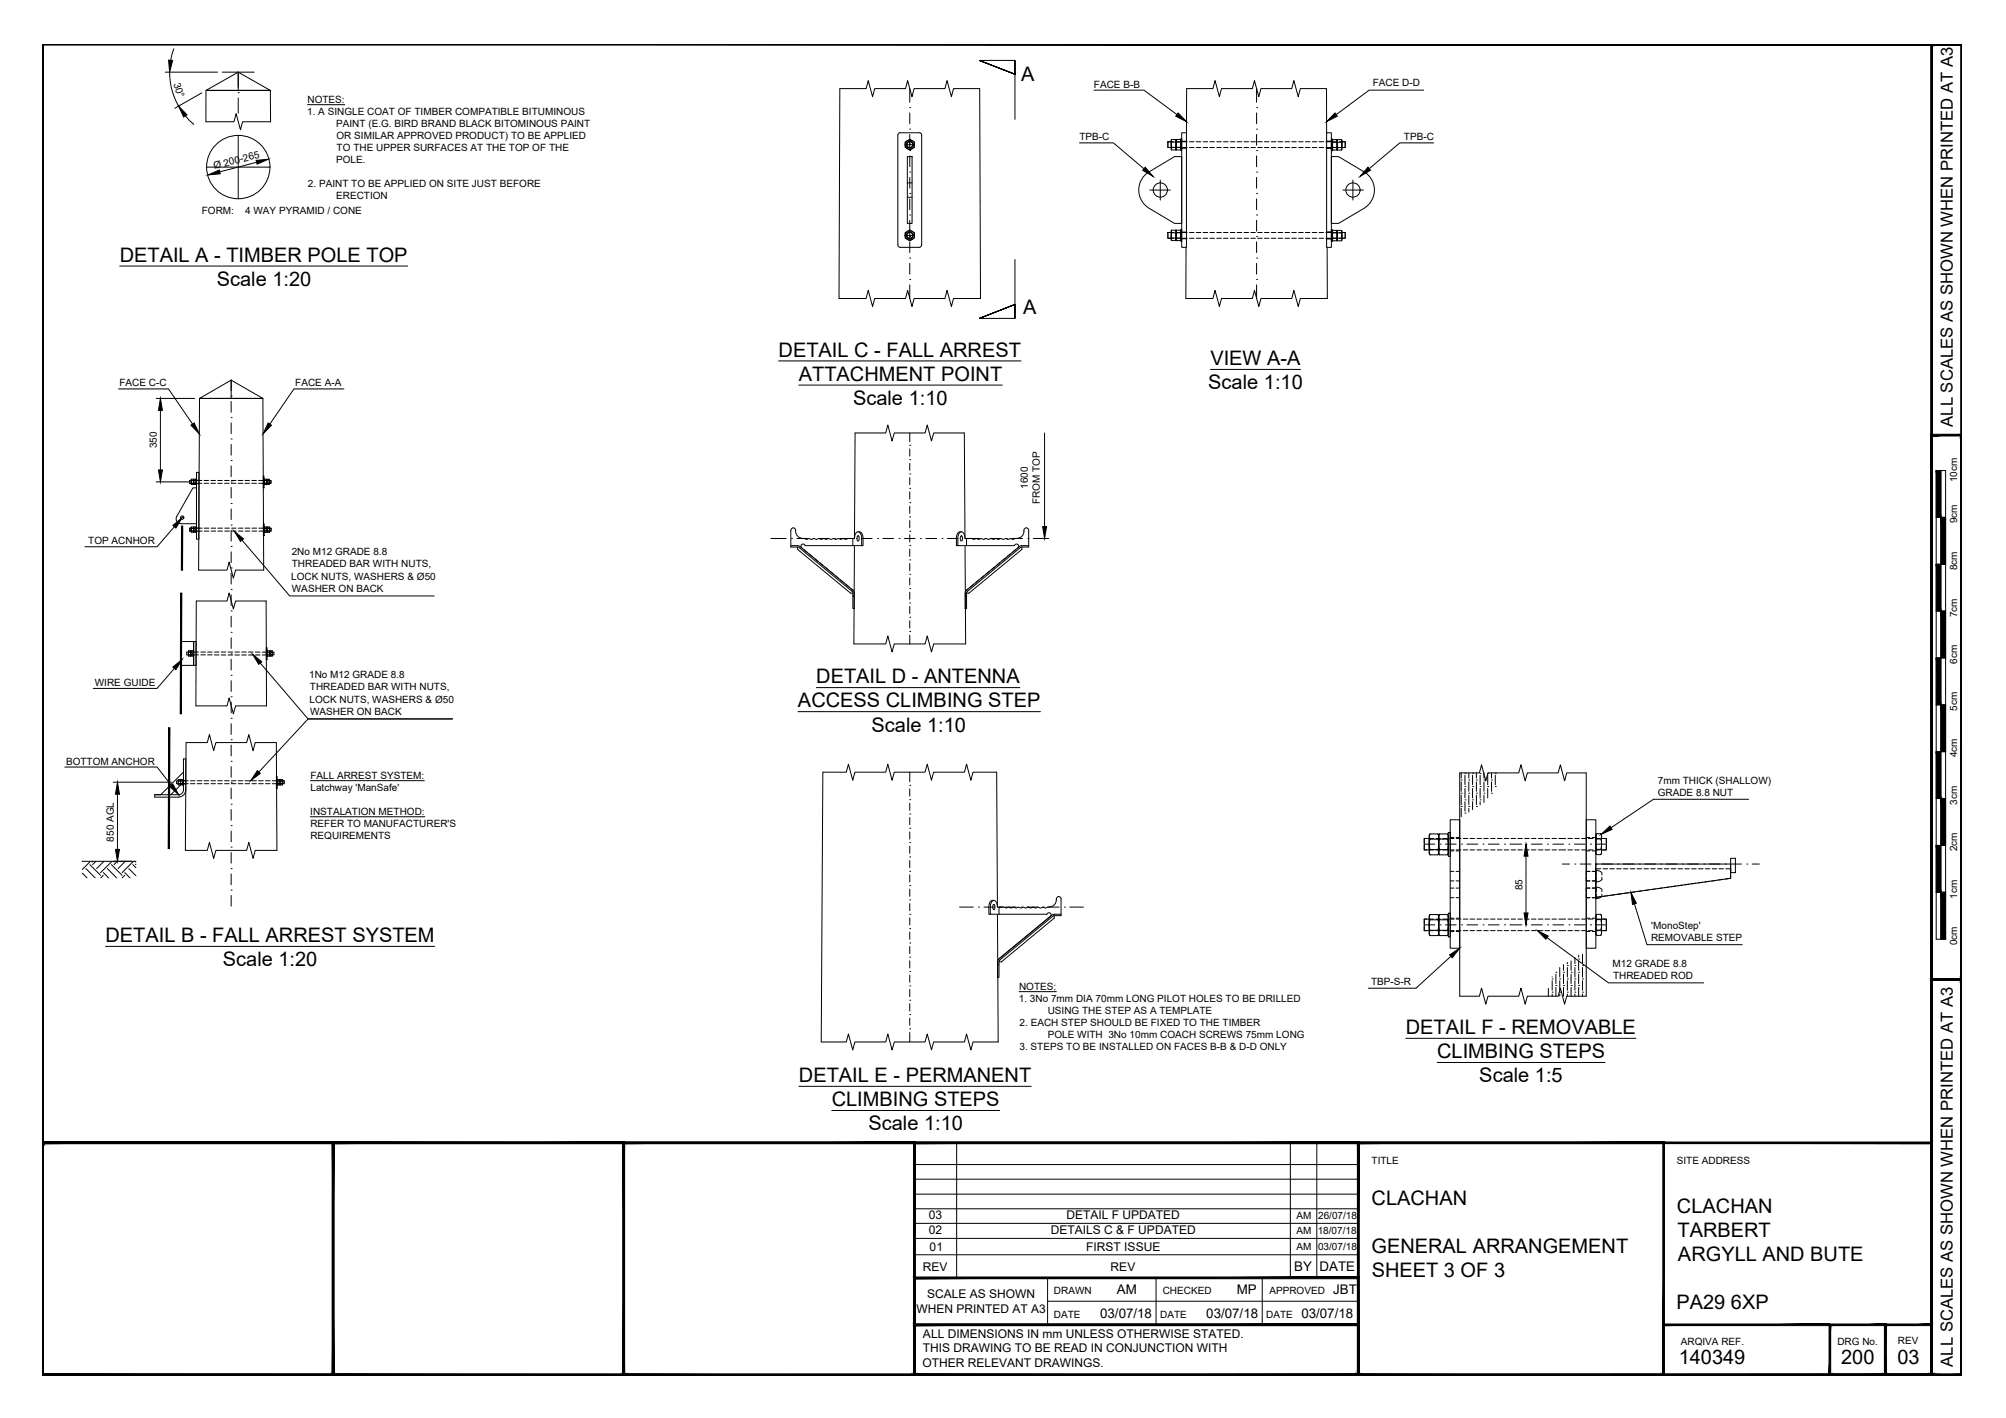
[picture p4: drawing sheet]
<svg xmlns="http://www.w3.org/2000/svg" width="420mm" height="297mm" viewBox="0 0 420 297" stroke-linecap="round" stroke-linejoin="round" font-family="sans-serif">
<g fill="none" stroke="#000" stroke-width=".21">
<path d="M34.6 15.1h10.9M35.5 15.1a14 14 0 0 0 1.9 7.1M36.4 10.2l-.7 2.4M42.3 19.5l-5.7 3.2M43.1 18.9l6.8-3.8 6.7 3.8zM43.1 18.9h13.5l.1 6.6h-5.9l-.4 1.7-.9-3.4-.5 1.7h-5.9zM43.3 18.9h13.2M46.6 15.1h6.6M49.9 19.4h.1M49.9 15.1v3.8M175.9 18.6h5.5l.4-1.7 1 3.4 .4-1.7h6.5l.4-1.7 .9 3.4 .5-1.7h6.4l.5-1.7 .9 3.4 .4-1.7h5.5l.2 43.9h-5.7l-.4 1.7-.9-3.4-.5 1.7h-6.4l-.5 1.7-.9-3.4-.4 1.7h-6.5l-.4 1.7-1-3.4-.4 1.7h-5.7zM190.5 18.6v2.8"/>
<path d="M212.6 12.7v2.9l-7.5-2.9 7.5 2.9-7.5-2.9h7.5v12.3M229.1 18.9h10.5l6.9 5.1M263.2 18.6v2.8M298.2 18.9h-11.4l-6.9 5.1M38.8 24.3l1.8 1.8M43.3 35h13.2M49.9 20.5v3.2M49.9 28.4v13.2M53.7 34l-7.7 2M64.4 21.9h7.8M189.6 29.7l.9-.5 1 .5v1.2l-1 .5-.9-.5zM189.6 30.3h1.9"/>
<path d="M190 32.8h1v14h-1zM190 38.3h1M190.5 36h.1M190.5 31.5h.1M190.5 27.1h.1M190.5 22.5h.1M190.5 23.7v2.2M190.5 28.2v3.1M190.5 32.7v2.2M190.5 37.2v2.2M190.9 29.7a.71 .71 0 0 0-1 .4 .71 .71 0 0 0 .7 .9 .71 .71 0 0 0 .6-1M226.1 29.9h7.1l6.4 5.4"/>
<path d="M239.7 36.8l1.1-.9 5.2-3.1h1.5v14h-1.5l-5.2-3.1a4.5 4.5 0 0 1-1.1-6.9zM240.8 39.8h4.3M243 37.7v4.2M244.6 29.7h.7v1.2h-.7zM245.4 29.8h.8M245.4 30.9h.8M245.4 29.2v2.2M245.8 29.7h-1.2v1.2h1.2M246.2 29.2h-.8l-.1 .2v1.9l.1 .1h.8M246.2 29.2l.1 .2M246.2 29.8v1M246.2 29.2v.5"/>
<path d="M246.2 30.9v.5M246.3 30.9h.9M246.3 29.7h.9M246.3 29.4v1.9M246.3 31.3l.1 .1M246.3 31.3l-.1 .1M246.4 29.2v.5M246.4 30.9v.5M246.4 29.8v1M246.4 31.4h.8M246.4 29.2h.8M246.4 29.8h.8"/>
<path d="M246.4 29.2l-.1 .2M246.4 30.9h.8M247.2 29.2v2.2M247.2 29.8v1M247.2 29.2v.5M247.2 30.9v.5M247.3 29.1h.2v2.5h-.2zM247.5 27.8h1v24h-1zM247.5 29.6h1M247.5 31h1M247.7 30.9h1M247.7 29.7h1"/>
<path d="M248.5 27.8v-9.2h5.5l.5-1.7 .9 3.4 .4-1.7h6.5l.4-1.7 1 3.4 .4-1.7h6.5l.4-1.7 .9 3.4 .5-1.7h5.4l.1 9.2M249.1 30.9h1M249.1 29.7h1M250.6 30.9h.9M250.6 29.7h.9M252 30.9h.9M252 29.7h.9M253.4 30.9h1M253.4 29.7h1M254.9 30.9h.9M254.9 29.7h.9M256.3 30.9h.9"/>
<path d="M256.3 29.7h.9M257.7 30.9h1M257.7 29.7h1M259.1 30.9h1M259.1 29.7h1M260.6 30.9h.9M260.6 29.7h.9M262 30.9h.9M262 29.7h.9M263.2 36h.1M263.2 31.5h.1M263.2 27.1h.1"/>
<path d="M263.2 22.5h.1M263.2 23.7v2.2M263.2 28.2v2.2M263.2 32.7v2.2M263.2 37.2v2.2M263.4 30.9h1M263.4 29.7h1M264.8 30.9h1M264.8 29.7h1M266.3 30.9h.9M266.3 29.7h.9M267.7 30.9h1"/>
<path d="M267.7 29.7h1M269.1 30.9h1M269.1 29.7h1M270.6 30.9h.9M270.6 29.7h.9M272 30.9h1M272 29.7h1M273.4 30.9h1M273.4 29.7h1M274.9 30.9h.9M274.9 29.7h.9M276.3 30.9h.9"/>
<path d="M276.3 29.7h.9M277.7 30.9h1M277.7 29.7h1M277.9 27.8h1v24h-1zM277.9 29.6h1M277.9 31h1M278.9 29.1h.2v2.5h-.2zM278.9 32.8h1.5l5.2 3.1a4.4 4.4 0 0 1 0 7.8l-5.2 3.1h-1.5zM279.2 29.8h.8M279.2 30.9h1.8M279.2 29.7h.9M279.2 29.2v2.2"/>
<path d="M280 29.3h-.8l-.1 .1v1.9l.1 .1h.8M280 29.3l.1 .1M280 29.8v1.6M280 29.2v.6M280.1 29.4v1.9M280.1 31.3v.1h.9M280.1 31.3l-.1 .1M280.1 29.8h.9M280.2 29.2v2.2M280.6 29.7h1.2v1.2h-1.2M281 29.3v2.1M281 29.3h-.9v.1"/>
<path d="M281 29.2v.6M281 30.9v.5M281 29.8v1.1M281.1 29.7h.7v1.2h-.7zM281.3 39.8h4.3M283.4 37.7v4.2M300.3 29.9h-7.1l-6.4 5.4M25.1 55.7h60.3M188.5 51.8h4M188.5 51.8l-.2-.1-.2-.4v-23v-.3l.4-.2h4l.3 .1 .2 .4v23l-.2 .4-.3 .1M189.6 48.7l.9-.5 1 .5v1.2l-1 .5-.9-.5zM189.6 49.3h1.9"/>
<path d="M190 41.3h1M190.5 58.5h.1M190.5 54.1h.1M190.5 49.6h.1M190.5 45h.1M190.5 40.6h.1M190.5 41.7v2.2M190.5 46.2v4.1M190.5 50.7v2.2M190.5 55.2v2.2M190.5 59.7v2.8M190.9 48.7a.71 .71 0 0 0-1 .5 .71 .71 0 0 0 .7 .8 .71 .71 0 0 0 .6-1"/>
<path d="M212.6 54.4v12.3h-7.5l7.5-2.9-7.5 2.9 7.5-2.9v2.9M244.6 48.7h.7v1.2h-.7zM245.4 48.8h.8M245.4 49.9h.8M245.4 48.2v2.2M245.8 48.7h-1.2v1.2h1.2M246.2 48.2h-.8l-.1 .2v1.9l.1 .1h.8l.1-.1M246.2 48.2l.1 .2M246.2 48.8v1.1M246.2 48.2v.6M246.2 49.9v.5M246.3 49.9h.9"/>
<path d="M246.3 48.7h.9M246.3 48.4v1.9M246.4 48.2v.6M246.4 49.9v.5M246.4 48.8v1.1M246.4 48.2h.8M246.4 48.8h.8M246.4 48.2l-.1 .2M246.4 49.9h.8M247.2 48.2l.1 2.1-.1 .1h-.8l-.1-.1M247.2 48.8v1.1M247.2 48.2v.6"/>
<path d="M247.2 49.9v.5M247.3 48.1h.2v2.5h-.2zM247.5 50h1M247.5 48.6h1M247.7 49.9h1M247.7 48.7h1M248.4 51.8v10.7h5.6l.5-1.7 .9 3.4 .4-1.7h6.5l.4-1.7 1 3.4 .4-1.7h6.5l.4-1.7 .9 3.4 .5-1.7h5.6v-10.7M249.1 49.9h1M249.1 48.7h1M250.6 49.9h.9M250.6 48.7h.9M252 49.9h.9"/>
<path d="M252 48.7h.9M253.4 49.9h1M253.4 48.7h1M254.9 49.9h.9M254.9 48.7h.9M256.3 49.9h.9M256.3 48.7h.9M257.7 49.9h1M257.7 48.7h1M259.1 49.9h1M259.1 48.7h1M260.6 49.9h.9"/>
<path d="M260.6 48.7h.9M262 49.9h.9M262 48.7h.9M263.2 58.5h.1M263.2 54.1h.1M263.2 49.6h.1M263.2 45h.1M263.2 40.6h.1M263.2 41.7v2.2M263.2 46.2v2.2M263.2 50.7v2.2M263.2 55.2v2.2"/>
<path d="M263.2 59.7v2.8M263.4 49.9h1M263.4 48.7h1M264.8 49.9h1M264.8 48.7h1M266.3 49.9h.9M266.3 48.7h.9M267.7 49.9h1M267.7 48.7h1M269.1 49.9h1M269.1 48.7h1M270.6 49.9h.9"/>
<path d="M270.6 48.7h.9M272 49.9h1M272 48.7h1M273.4 49.9h1M273.4 48.7h1M274.9 49.9h.9M274.9 48.7h.9M276.3 49.9h.9M276.3 48.7h.9M277.7 49.9h1M277.7 48.7h1M277.9 50h1"/>
<path d="M277.9 48.6h1M278.9 48.1h.2v2.5h-.2zM279.2 48.8h.8M279.2 49.9h1.8M279.2 48.7h.9M279.2 48.3v2.1M280 48.3h-.8l-.1 .1v1.9l.1 .1h.8M280 48.3l.1 .1M280 48.8v1.6M280 48.3v.5M280.1 48.4v1.9M280.1 50.3v.1h.9"/>
<path d="M280.1 50.3l-.1 .1M280.1 48.8h.9M280.2 48.3v2.1M280.6 48.7h1.2v1.2h-1.2M281 48.3v2.1M281 48.3h-.9v.1M281 48.3v.5M281 49.9v.5M281 48.8v1.1M281.1 48.7h.7v1.2h-.7zM48.4 79.6v3.9M163.1 75.6h50.8"/>
<path d="M253.5 77.4h18.9M24.8 81.5h10.5l5 7.3M32.7 83.5h8.1M33.6 86v12.4M41.2 99h.5v13.9h-.5zM41.8 83.5l6.6-3.9 6.7 3.9zM41.8 83.5h13.3l.1 35.9h-5.9l-.4 1.7-.9-3.3-.5 1.6h-5.9zM48.4 96.5h.1M48.4 92h.1M48.4 87.5h.1M48.4 83h.1M48.4 84.1v2.3"/>
<path d="M48.4 88.6v2.2M48.4 93.1v2.3M48.4 97.6v2.2M55.1 99.7h.2v2.5h-.2zM72 81.5h-10.4l-5.1 7.3M167.3 80.7h42.6M179.1 90.7h6.4l.5-1.7 .8 3.4 .5-1.7h6.5l.4-1.7 .9 3.4 .5-1.7h6.4l.3 44.2h-6.7l-.5 1.7-.9-3.4-.4 1.7h-6.5l-.5 1.7-.8-3.4-.5 1.7h-6.7zM190.5 99.3h.1M190.5 96.3h.1M190.5 93.3h.1M190.5 90.7v1.8M190.5 94v1.5"/>
<path d="M190.5 97v1.5M218.8 90.7v19.6M405.5 98.6h2v98.1h-2zM406.5 98.6v98.1M32.7 100.9h7.1M36.5 110.3l-3.6 4.2h-15.1M37.9 109.7a1 1 0 0 1-.9-1.5l3.4-6h.8v7.5h-3.3M39.7 100.6h.4v.6h-.4zM39.7 110.6h.4v.7h-.4zM40.1 110.4h.4M40.1 111.5h.4M40.1 111.2h.4"/>
<path d="M40.1 100.4h.4M40.1 101.5h.4M40.1 100.4v1.1M40.1 110.4v1.1M40.1 111.2v-.5h.4v.5M40.1 100.7v.8M40.1 110.4v.3M40.1 111.2v.3M40.1 100.4v.3h.4v-.3M40.5 110.4v.3M40.5 111.2v.3M40.5 110.4l.1 .1"/>
<path d="M40.5 100.4l.1 .1M40.5 100.7v.8M40.6 100.5v.9M40.6 110.5v.9M40.6 111.4l-.1 .1M40.6 101.4v.1M40.6 101.4l-.1 .1M40.6 111.4v.1M40.6 110.7h.4v.5M40.6 110.4h.4M40.6 111.5h.4M40.6 100.4h.4"/>
<path d="M40.6 101.5h.4M40.6 100.4v.1M40.6 110.4v.1M40.6 100.4v.3h.4v-.3M40.6 101.2v.3M40.6 110.4v.3M40.6 100.7v.5M40.6 110.7v.5M40.8 100.6h-1.1v.6h1.3M40.9 110.6h-1.2v.7h1.2M41 101.2v.3M41 110.4v.3"/>
<path d="M41 111.2v.3M41 111.2h-.4v.3M41 100.4v1.1M41 110.4v1.1M41 100.7v.5M41.1 100.3l.1 1.3zM41.1 110.3l.1 1.3zM41.2 110.6h.5M41.2 100.6h.5M41.2 101.3h.5M41.3 101.2h1M41.3 100.6h1"/>
<path d="M41.4 110.6h.9M42.3 111.3h-1.1M42.7 101.2h1M42.7 100.6h1M42.8 111.3h.9M42.8 110.6h.9M44.2 101.2h.9M44.2 100.6h.9M44.2 111.3h1M44.2 110.6h1M45.6 101.2h1M45.6 100.6h1"/>
<path d="M45.6 111.3h1M45.6 110.6h1M47 101.2h1M47 100.6h1M47.1 111.3h.9M47.1 110.6h.9M48.4 119h.1M48.4 114.5h.1M48.4 110h.1M48.4 105.5h.1M48.4 101h.1M48.4 102.1v2.3"/>
<path d="M48.4 106.6v2.2M48.4 111.1v2.2M48.4 115.6v2.3M48.5 101.2h.9M48.5 100.6h.9M48.5 111.3h1M48.5 110.6h1M49.9 101.2h.9M49.9 100.6h.9M49.9 111.3h1M49.9 110.6h1M50.7 113.1l10 11.7h30.2"/>
<path d="M51.3 101.2h1M51.3 100.6h1M51.4 111.3h.9M51.4 110.6h.9M52.8 101.2h.9M52.8 100.6h.9M52.8 111.3h.9M52.8 110.6h.9M54.2 101.2h.9M54.2 100.6h.9M54.2 111.3h1M54.2 110.6h1"/>
<path d="M55.2 109.7h.1v2.5h-.1zM55.3 100.3l.1 1.3zM55.3 110.3l.1 1.3zM55.4 100.7h.4M55.4 101.2h.4M55.4 100.7v.8M55.4 100.4v.3M55.5 110.7h.4v.5M55.5 111.2h.4M55.5 110.7v.8M55.5 110.4v.3M55.6 100.6h1.2v.6h-1.2"/>
<path d="M55.7 110.6h1.1v.7h-1.1M55.8 100.7l.1 .8M55.9 100.4v.3M55.9 110.4v.3M55.9 111.2v.3M55.9 100.5h-.5v.9h.5M55.9 110.4l-.5 .1v.9l.5 .1M55.9 110.4v.1M55.9 100.5v.9M55.9 101.4l.5 .1M55.9 110.5v.9M55.9 111.4v.1"/>
<path d="M55.9 111.4l.1 .1M55.9 101.2h.5M56 100.7v.8M56 100.4v.3M56 110.4h.4M56 111.5h.4M56 111.2h.4M56 110.4l-.1 .1M56 110.4v.3M56 111.2v.3M56 111.2v-.5h.4v.5M56.4 100.4v.3h-.5"/>
<path d="M56.4 101.2v.3M56.4 100.4l-.5 .1M56.4 100.4v1.1M56.4 100.7v.5M56.4 110.4v.3M56.4 111.2v.3M56.4 100.6h.4v.6h-.4zM56.4 110.4v1.1M56.4 110.6h.4v.7h-.4zM161.5 112.8h3.2M165.6 114.3h1.6l.8 .5M165.6 111.1v3.5h1.5v.5l11 9.1h.5v.7h.3v-.7"/>
<path d="M165.7 111.1a.5 .5 0 0 1 .5-.5 .5 .5 0 0 1 .5 .5M165.8 112.8h.1M166.6 111.1v.2M166.7 111.3a1.49 1.49 0 0 0 1.4 1.5M166.9 112.8h2.3M167.1 114.6l.3 .1M167.4 114.7l11.1 9.2M168.4 112.8l.5 .2 .5-.2 .6 .2 .5-.2 .5 .2 .5-.2 .5 .2 .5-.2 .5 .2 .5-.2 .6 .2 .5-.2 .5 .2 .5-.2 .5 .2 .5-.2 .5 .2 .5-.2h1.4a1.17 1.17 0 0 1 .8-1.4 1.31 1.31 0 0 1 .7 1.4v1.5h-1.9M168.6 114.3h10M168.6 114.3a.46 .46 0 0 0-.6-.3 .46 .46 0 0 0-.2 .7l10.9 8.9M170.3 112.8h.1M170.5 116.9l.8 .6"/>
<path d="M171.4 112.8h2.3M171.6 117.8l.8 .6M172.7 118.7l.8 .7M173.8 119.7l.8 .6M174.8 112.8h.1M175.9 112.8h2.3M177.6 112.8h1v1.5M179.3 112.8h.1M179.6 112.3a.61 .61 0 0 1 .2 1 .69 .69 0 0 1-.2-1zM179.7 111.4a1.09 1.09 0 0 1 1.1 1.4v1.5h-.3M180.4 112.8h2.3M183.8 112.8h.1"/>
<path d="M184.9 112.8h2.3M188.3 112.8h.1M189.4 112.8h2.3M190.5 117.3h.1M190.5 114.3h.1M190.5 111.3h.1M190.5 108.3h.1M190.5 105.3h.1M190.5 102.3h.1M190.5 100v1.5M190.5 103v1.5M190.5 106v1.5"/>
<path d="M190.5 109.1v1.4M190.5 112v1.5M190.5 115v1.5M190.5 118v1.5M192.8 112.8h.1M193.9 112.8h2.3M197.3 112.8h.1M198.4 112.8h2.3M201.2 112.3a.33 .33 0 0 1 .4 .1 .33 .33 0 0 1 0 .5l-.1 .3a.19 .19 0 0 1-.2 .1 .19 .19 0 0 1-.1-.2zM201.4 111.4a1.07 1.07 0 0 0-1.1 1.4v1.5h.3M201.8 112.8h.1M202.4 114.3h10.1"/>
<path d="M202.9 112.8h2.3M203.5 112.8h-1.1v1.5M206.3 112.8h.1M207.2 119.7l-.7 .6M207.4 112.8h2.3M208.4 118.7l-.8 .7M209.5 117.8l-.8 .6M210.6 116.9l-.8 .6M210.8 112.8h.1M211.7 116l-.8 .6M211.9 112.8h2.3M212.5 114.3a.46 .46 0 0 1 .6-.3 .46 .46 0 0 1 .2 .7l-10.9 8.9"/>
<path d="M212.7 112.8l-.5 .2-.5-.2-.6 .2-.5-.2-.5 .2-.5-.2-.5 .2-.5-.2-.5 .2-.6-.2-.5 .2-.5-.2-.5 .2-.5-.2-.5 .2-.5-.2-.5 .2-.5-.2h-1.4a1 1 0 0 0-.9-1.4l-.5 .9-.1 2h1.8M212.8 115.1l-.8 .6M213.7 114.7l-11.1 9.2M214.1 114.6l-.4 .1M214.4 111.1v.2M214.5 111.1a.5 .5 0 0 1 .5-.5 .5 .5 0 0 1 .5 .5v3.5h-1.5v.5l-11 9.1h-.6v.7h-.3a1.29 1.29 0 0 1 .4-1.3M214.5 111.3a1.49 1.49 0 0 1-1.5 1.5M215.3 112.8h.1M215.5 114.3h-1.6l-.8 .5M216.4 112.8h3.2M405.5 118.2h2M405.5 108.4h2"/>
<path d="M37.9 134.4h2.7v5h-2.7zM39.5 136.3v1.1h.5M39.5 136.3h.4M39.5 136.3v.3h.4M39.5 136.6v.5M39.9 136.3v.3M39.9 137.1v.3M39.9 137.2l-.4-.1v.3M39.9 136.3l.1 .1M39.9 136.6v.5M40 136.4v1M40 136.6v.5"/>
<path d="M40 136.3h.4M40 136.6h.4M40 137.2h.4M40 136.3v.1M40 136.3v.3M40 137.1v.3M40.2 136.6h-1.1v.6h1.1M40.4 136.3l.1 1.1h-.5M40.4 136.6v.5M40.4 136.3v.3M40.4 137.1v.3M40.5 136.3h.1v1.2h-.1z"/>
<path d="M40.6 134.4h.5v5h-.5zM40.6 136.6h1M40.6 137.2h1M41.1 125.9h6.4l.5-1.7 .9 3.4 .4-1.7h6.4l.1 22h-6.5l-.4 1.6-.9-3.3-.5 1.7h-6.5zM42.1 136.6h.9M42.1 137.2h.9M43.5 136.6h.9M43.5 137.2h.9M44.9 136.6h1M44.9 137.2h1M46.3 136.6h1M46.3 137.2h1"/>
<path d="M47.8 136.6h.9M47.8 137.2h.9M48.4 137h.1M48.4 132.5h.1M48.4 128h.1M48.4 123.5h.1M48.4 120.1v2.2M48.4 124.6v2.3M48.4 129.1v2.2M48.4 133.6v2.2M48.4 138.1v2.2M49.2 136.6h1"/>
<path d="M49.2 137.2h1M50.6 136.6h1M50.6 137.2h1M52.1 136.6h.9M52.1 137.2h.9M53.5 136.6h.9M53.5 137.2h.9M54.5 138.9l10 11.7h30.3h-30.3l-10.3 11.1M54.9 136.6h1M54.9 137.2h1M55.8 135.7h.1v2.5h-.1zM55.9 136.3h.1v1.2h-.1z"/>
<path d="M56.1 136.3h.4M56.1 136.6h.4M56.1 136.3l-.1 1.1h.5M56.1 137.2h.4M56.1 136.3v.3M56.1 137.1v.3M56.1 136.6v.5M56.4 136.6h1v.6h-1M56.5 136.3v.3M56.5 137.1v.3M56.5 136.3v.1M56.5 136.6v.5"/>
<path d="M56.5 136.4v1M56.6 136.6v.5M56.6 136.6h.4v.4v.1l-.4 .1M56.6 136.3l.4 .1v1h-.5M56.6 136.3l-.1 .1M56.6 136.3v.3M56.6 137.1v.3M57 136.3v.3M57 137.1v.3M174.9 120.6l.8 .6M176.1 121.5l.7 .6M177.2 122.4l.7 .6"/>
<path d="M178.3 123.3l.4 .3M178.5 123.9l.2 .3M178.6 124.9v2.6h.3v-2.6M178.7 123.6l.3 .6M190.5 132.3h.1M190.5 129.3h.1M190.5 126.3h.1M190.5 123.3h.1M190.5 120.3h.1M190.5 121.1v1.4M190.5 124v1.5M190.5 127v1.5"/>
<path d="M190.5 130v1.6M190.5 133.1v1.8M202.1 124.9v2.6h.3v-2.6M202.6 123.9l-.1 .3M202.8 123.3l-.4 .3M203.9 122.4l-.7 .6M205 121.5l-.7 .6M206.1 120.6l-.7 .6M405.5 137.8h2M405.5 128h2M36.5 140l-3.6 4.2h-13.4M39 155.6h4.4l.5-1.7 .9 3.3 .4-1.6h6.5l.4-1.7 .9 3.3 .5-1.6h4.4l.1 22.5h-4.5l-.5 1.7-.9-3.3-.4 1.6h-6.5l-.4 1.7-.9-3.3-.5 1.6h-4.6z"/>
<path d="M48.4 159.5h.1M48.4 155h.1M48.4 150.5h.1M48.4 146h.1M48.4 141.5h.1M48.4 142.6v2.2M48.4 147.1v2.2M48.4 151.6v2.2M48.4 156.1v2.2M167.1 149.1h50.8M171 144h42.6M405.5 157.5h2"/>
<path d="M405.5 147.7h2M13.6 160.7h19.3l3 3.8M23.7 163.9h12.2M24.6 166.4v11.5M32.4 166.5v.5h5M32.4 166.5h5M37.4 163.6v.5M37.4 163.6h.4v.3v.2h-.4M37.4 163.3l.4 .1M37.4 163.3v1.1M37.4 163.3v.3M37.4 164.1v.3"/>
<path d="M37.4 166.5a1.01 1.01 0 0 0 1-1v-6.5h.5v6.5a1.49 1.49 0 0 1-1.5 1.5M37.8 163.3v.3M37.8 164.1v.3M37.8 164.3l-.4 .1M37.8 163.4v.9M37.8 164.3l.1 .1M37.9 163.3h.4M37.9 163.6h.4M37.9 164.4h.4M37.9 163.3l-.1 .1M37.9 164.1h.4M37.9 163.6v.5"/>
<path d="M37.9 163.3v.3M37.9 164.1v.3M38 163.6h-1v.6h1M38.3 163.3v.3M38.3 164.1v.3M38.3 163.3v1.1M38.3 163.6v.5M38.3 163.2h.1v1.3h-.1zM38.4 161.7l-4.7 4.8h-1.3M38.4 163.9l-2.6 2.6M38.4 163.5l1 .1M38.4 164.2h.5"/>
<path d="M38.5 164.2h.9M39.9 164.2h.9M39.9 163.6h.9M41.3 164.2h1M41.3 163.6h1M42.7 164.2h1M42.7 163.6h1M44.2 164.2h.9M44.2 163.6h.9M45.6 164.2h1M45.6 163.6h1M47 164.2h1"/>
<path d="M47 163.6h1M48.4 177.5h.1M48.4 173h.1M48.4 168.5h.1M48.4 164h.1M48.4 160.6v2.2M48.4 165.1v2.2M48.4 169.6v2.2M48.4 174.1v2.2M48.4 178.6v2.2M48.5 164.2h.9M48.5 163.6h.9"/>
<path d="M49.9 164.2h.9M49.9 163.6h.9M51.3 164.2h1M51.3 163.6h1M52.8 164.2h.9M52.8 163.6h.9M54.2 164.2h.9M54.2 163.6h.9M55.6 164.2h1M55.6 163.6h1M57 164.2h1M57 163.6h1"/>
<path d="M57.9 162.6h.1v2.5h-.1zM58 163.3h.2v1.2h-.2zM58.2 163.6h.4M58.2 164.1h.4M58.2 163.3v1.1M58.5 163.6h1v.6h-1M58.6 163.3v.3M58.6 164.1v.3M58.6 163.3l-.4 .1v1h.4M58.6 163.3l.1 .1M58.6 163.6v.5M58.7 163.4v1"/>
<path d="M58.7 164.4h-.1M58.7 164.4h.1M58.7 163.3h.4M58.7 163.6h.4M58.7 164.4h.4M58.7 164.1h.4M58.7 163.3v.1M58.7 163.3v.3M58.7 164.1v.3M58.7 163.6v.5M59.1 163.3v1.1M59.1 163.3v.3"/>
<path d="M59.1 164.1v.3M59.1 163.6v.5M59.1 163.6h.4v.6h-.4zM65 171.1h24M65 163.5h23.9M172.3 161.8h5l.4-1.7 .9 3.3 .5-1.6h6.4l.5-1.7 .8 3.3 .5-1.6h6.4l.5-1.7 .9 3.3 .4-1.6h6.5l.4-1.7 1 3.3 .4-1.6h5l.3 56.5h-5.3l-.4 1.6-1-3.3-.4 1.7h-6.5l-.4 1.6-.9-3.3-.5 1.7h-6.4l-.5 1.6-.8-3.3-.5 1.7h-6.4l-.5 1.6-.9-3.3-.4 1.7h-5.3zM190.5 179.5h.1M190.5 176.5h.1M190.5 173.5h.1M190.5 170.5h.1M190.5 167.5h.1M190.5 164.5h.1"/>
<path d="M190.5 161.8v2M190.5 165.3v1.5M190.5 168.3v1.5M190.5 171.3v1.5M190.5 174.3v1.5M190.5 177.3v1.5M298.3 175.6h1v2.4h-1zM298.3 177.1v.9h.6M298.3 176.8h2.2M298.9 175.6h-.6v1M299.3 175.6h1M299.3 178h1"/>
<path d="M299.5 174.7h1.7M299.5 175.8h1.7M299.5 174.7l-.2 .3v3.8l.2 .3h1.7l.1-.3M299.5 178h1.7M299.5 175.8l-.1 .8 .1 1.4M299.5 174.7a.96 .96 0 0 0 0 1.1M299.5 178a.96 .96 0 0 0 0 1.1M300.8 175.6h.9M300.8 178h.9M301.2 174.7l.1 .3M301.2 174.7a.96 .96 0 0 1 0 1.1M301.2 178a.96 .96 0 0 1 0 1.1"/>
<path d="M301.2 175.8l.2 .8-.2 1.4M301.3 175v3.8M301.5 174.7h1.7M301.5 175.8h1.7M301.5 174.7l-.2 .3M301.5 178h1.7M301.5 174.7a.96 .96 0 0 0 0 1.1M301.5 178a.96 .96 0 0 0 0 1.1M301.5 175.8l-.1 .8 .1 1.4M301.6 176.8h.1M302.2 175.6h.9M302.2 178h.9"/>
<path d="M302.8 176.8h2.2M303.2 175.8l.1 .8-.1 1.4M303.2 174.7l.1 .3v3.8l-.1 .3h-1.7l-.2-.3M303.2 174.7a.96 .96 0 0 1 0 1.1M303.2 178a.96 .96 0 0 1 0 1.1M303.3 174.4h.4v5h-.4zM303.6 175.6h1M303.6 178h1M303.7 171.7h2v26.9h-2zM303.7 175.4h.8M303.7 178.2h.8M305 175.4h.7"/>
<path d="M305 178.2h.7M305 175.6h1M305 178h1M305.7 161.9h4.2l.4-1.7 .9 3.4 .5-1.7h6.4l.5-1.7 .9 3.4 .4-1.7h6.5l.4-1.7 .9 3.4 .5-1.7h4v46.8h-4l-.5 1.7-.9-3.4-.4 1.7h-6.5l-.4 1.7-.9-3.4-.5 1.7h-6.4l-.5 1.7-.9-3.4-.4 1.7h-4.2zM306.1 168.9h.1M306.1 166.2h.1M306.1 163.4h.1M306.1 161.9v1.1M306.1 163.8v2M306.1 166.6v2M306.1 169.3v1.8M306.1 176.8h.1"/>
<path d="M306.5 175.6h.9M306.5 178h.9M306.8 170.3h.1M306.8 167.6h.1M306.8 164.8h.1M306.8 162h.1M306.8 162.4v2M306.8 165.2v2M306.8 167.9v2M307.2 176.8h2.3M307.6 168.9h.1M307.6 166.2h.1"/>
<path d="M307.6 163.4h.1M307.6 161.9v1.1M307.6 163.8v2M307.6 166.6v2M307.6 169.3v.8M307.9 175.6h.9M307.9 178h.9M308.4 167.6h.1M308.4 164.8h.1M308.4 162h.1M308.4 162.4v2M308.4 165.2v2"/>
<path d="M308.4 167.9v1.7M309.2 168.9h.1M309.2 166.2h.1M309.2 163.4h.1M309.2 161.9v1.1M309.2 163.8v2M309.2 166.6v2M309.3 175.6h1M309.3 178h1M310 167.6h.1M310 164.8h.1M310 162h.1"/>
<path d="M310 162.4v2M310 165.2v2M310 167.9v.7M310.6 176.8h.1M310.8 175.6h.9M310.8 178h.9M310.8 166.2h.1M310.8 163.4h.1M310.8 161.9v1.1M310.8 163.8v2M310.8 166.6v1.5M311.6 164.8h.1"/>
<path d="M311.6 162h.1M311.6 162.4v2M311.6 165.2v2M311.7 176.8h2.3M312.2 175.6h.9M312.2 178h.9M312.4 166.2h.1M312.4 163.4h.1M312.4 161.9v1.1M312.4 163.8v2M313.2 164.8h.1M313.2 162h.1"/>
<path d="M313.2 162.4v2M313.6 175.6h1M313.6 178h1M315.1 175.6h.9M315.1 178h.9M315.1 176.8h.1M316.3 176.8h2.2M316.5 175.6h.9M316.5 178h.9M317.9 175.6h1M317.9 178h1M318.6 176.8h.1"/>
<path d="M319.3 175.6h1M319.3 178h1M319.6 176.8h.1M319.6 179.3v11.9M320.7 176.8h2.3M320.8 175.6h.9M320.8 178h.9M322.2 175.6h1M322.2 178h1M323.6 175.6h1M323.6 178h1M324.1 176.8h.1"/>
<path d="M325.1 175.6h.9M325.1 178h.9M325.3 176.8h2.2M326.5 175.6h1.4M326.5 178h1.4M328.4 175.6h1M328.4 178h1M328.6 176.8h.1M329.8 176.8h2.2M329.8 175.6h1M329.8 178h1M331.3 175.6h.9"/>
<path d="M331.3 178h.9M332.2 171.7h2v26.9h-2zM332.2 175.4h.8M332.2 178.2h.8M332.7 175.6h.9M332.7 178h.9M333.1 176.8h.1M333.5 175.4h.7M333.5 178.2h.7M334.1 175.6h1M334.1 178h1M334.2 176.8h2.3"/>
<path d="M334.4 174.6l-.2 .3v3.8l.2 .3M334.4 174.6h.9M334.4 175.7h.9M334.4 179h.9M334.4 177.9h.9M334.4 175.7l-.1 .9 .1 1.3M334.4 174.6a.96 .96 0 0 0 0 1.1M334.4 177.9a.96 .96 0 0 0 0 1.1M335.3 174.6l.1 .3v3.8l-.1 .3M335.3 175.7l.1 .9-.1 1.3M335.3 174.6a.96 .96 0 0 1 0 1.1M335.3 177.9a.96 .96 0 0 1 0 1.1"/>
<path d="M335.4 175.6h1.1v2.5h-1.1zM335.5 175.6h1v1M336.5 177.1v.9h-1M362.5 179.8h1v3h-1zM366.3 167.4h-20l-8.9 6M405.5 177.1h2M405.5 167.3h2M17.2 182.9l1 1M17.3 180.4h11.2M18 181.9l1.9 2M18.8 180.6l-1.6 1.5M18.8 181.1l2.3 2.3"/>
<path d="M19.3 180.4l.1 .2M20.1 180.4l-.7 .7M21.6 183.4l-.5 .5M21.6 182.8l1.1 1.1M21.8 180.4l-1.6 1.5M22.1 198.2h68.9M22.5 181.9l1.9 2M23.3 180.6l-2.2 2.2M23.3 181.1l2.3 2.3M23.8 180.4l.1 .2M24.6 180.4l-.7 .7M26.1 183.4l-.5 .5"/>
<path d="M26.1 182.8l1.1 1.1M26.3 180.4l-1.6 1.5M27 181.9l1.5 1.6M27.8 180.6l-2.2 2.2M27.8 181.1l.7 .7M28.2 180.4l.2 .2M28.5 181l-.1 .1M48.4 186.5h.1M48.4 182h.1M48.4 183.1v2.2M48.4 187.6v2.2M190.5 197.5h.1"/>
<path d="M190.5 194.5h.1M190.5 191.5h.1M190.5 188.5h.1M190.5 185.5h.1M190.5 182.5h.1M190.5 180.3v1.5M190.5 183.3v1.5M190.5 186.3v1.5M190.5 189.3v1.5M190.5 192.3v1.5M190.5 195.3v1.5M190.5 198.3v1.5"/>
<path d="M201 190h2.8M205 190h.1M206.1 190h2.2M208.1 189.5a.59 .59 0 0 1 0 1l-.2-.4zM208.2 188.6a1.07 1.07 0 0 0-1.1 1.4v1.5h.3M209.2 191.5h10.1M209.5 190h.1M210.3 190h-1.1v1.5M210.6 190h2.2M214 190h.1M215.1 190h2.2M218.5 190h.1"/>
<path d="M219.3 191.5a.46 .46 0 0 1 .6-.3 .46 .46 0 0 1 .2 .7M220.3 191.7l-11 9.2-.3 .6M220.5 191.9l-11.1 9.2-.1 .4M220.8 191.8v.5l-11.1 9.2h-.5M220.8 191.8l-.3 .1M221.2 188.3a1.51 1.51 0 0 1-1.5 1.7M221.3 188.3a.5 .5 0 0 1 .5-.5 .5 .5 0 0 1 .5 .5M221.8 190h-2.3l-.5 .2-.6-.2-.5 .2-.5-.2-.5 .2-.5-.2-.5 .2-.5-.2-.6 .2-.5-.2-.5 .2-.5-.2-.5 .2-.5-.2-.5 .2-.5-.2-.5 .2-.5-.2h-1.4a1 1 0 0 0-1-1.3l-.4 .8-.1 2h1.8M222.2 191.5h-1.4l-.5 .2M222.2 188.3v3.5h-1.4M223 190h.1M224.1 190h2.8"/>
<path d="M298.3 192.5h1v2.4h-1zM298.3 194v.9h.6M298.3 193.7h2.2M298.9 192.5h-.6v1M299.3 192.5h1M299.3 194.9h1M299.5 191.6h1.7M299.5 191.6l-.2 .3v3.8l.2 .3h1.7l.1-.3M299.5 194.9l-.1-.9 .1-1.3h1.7l.2 .8-.2 1.4M299.5 191.6a.96 .96 0 0 0 0 1.1M299.5 196a1.01 1.01 0 0 1 0-1.1h1.7a.96 .96 0 0 1 0 1.1M300.8 192.5h.9"/>
<path d="M300.8 194.9h.9M301.2 191.6l.1 .3M301.2 191.6a.96 .96 0 0 1 0 1.1M301.3 191.9v3.8M301.5 191.6h1.7M301.5 191.6l-.2 .3M301.5 191.6a.96 .96 0 0 0 0 1.1M301.5 196a1.01 1.01 0 0 1 0-1.1h1.7a.96 .96 0 0 1 0 1.1M301.5 194.9l-.1-.9 .1-1.3h1.7l.1 .8-.1 1.4M301.6 193.7h.1M302.2 192.5h.9M302.2 194.9h.9"/>
<path d="M302.8 193.7h2.2M303.2 191.6l.1 .3v3.8l-.1 .3h-1.7l-.2-.3M303.2 191.6a.96 .96 0 0 1 0 1.1M303.3 191.3h.4v5h-.4zM303.6 192.5h1M303.6 194.9h1M303.7 195.1h.8M303.7 192.3h.8M303.7 188h.8M303.7 186h.8M303.7 182.5h.8M303.7 184.5h.8"/>
<path d="M305 195.1h.7M305 192.3h.7M305 188h.7M305 186h.7M305 182.5h.7M305 184.5h.7M305 192.5h1M305 194.9h1M306.1 193.7h.1M306.5 192.5h.9M306.5 194.9h.9M307.2 193.7h2.3"/>
<path d="M307.9 192.5h.9M307.9 194.9h.9M309.3 192.5h1M309.3 194.9h1M310.6 193.7h.1M310.8 192.5h.9M310.8 194.9h.9M311.7 193.7h2.3M312.2 192.5h.9M312.2 194.9h.9M313.6 192.5h1M313.6 194.9h1"/>
<path d="M315.1 192.5h.9M315.1 194.9h.9M315.1 193.7h.1M316.3 193.7h2.2M316.5 192.5h.9M316.5 194.9h.9M317.9 192.5h1M317.9 194.9h1M318.6 193.7h.1M319.3 192.5h1M319.3 194.9h1M319.6 193.7h.1"/>
<path d="M320.7 193.7h2.3M320.8 192.5h.9M320.8 194.9h.9M322.2 192.5h1M322.2 194.9h1M323.6 192.5h1M323.6 194.9h1M324 196.4l12.9 9.5h19.9M324.1 193.7h.1M325.1 192.5h.9M325.1 194.9h.9M325.3 193.7h2.2"/>
<path d="M326.5 192.5h1.4M326.5 194.9h1.4M327.2 181h1.5M328.4 192.5h1M328.4 194.9h1M328.6 193.7h.1M329.8 193.7h2.2M329.8 192.5h1M329.8 194.9h1M329.9 181h.1M331 181h2.2M331.3 192.5h.9"/>
<path d="M331.3 194.9h.9M331.5 199.9v2M332.2 183.8v.7h.8h-.8M332.2 182.5h.8h-.8v.8M332.2 187.3v.7h.8h-.8M332.2 186h.8h-.8v.8M332.2 195.1h.8M332.2 192.3h.8M332.7 192.5h.9M332.7 194.9h.9M333.1 193.7h.1M333.5 195.1h.7"/>
<path d="M333.5 192.3h.7M333.5 186h.7M333.5 182.5h.7v1.5M334.1 192.5h1M334.1 194.9h1M334.2 181h28.3v3l-28.3 4zM334.2 187.4v.6l1.2-.2M334.2 183.3v-.9l1.1 .2 .2 .2v.5M334.2 186.8v-1l1.1 .3 .2 .2v.5M334.2 185.9v1M334.2 193.7h2.3M334.4 181h.1"/>
<path d="M334.4 191.5l-.2 .3v3.8l.2 .3M334.4 191.5h.9M334.4 192.6h.9M334.4 195.9h.9M334.4 194.8h.9M334.4 192.6l-.1 .9 .1 1.3M334.4 191.5a.96 .96 0 0 0 0 1.1M334.4 194.8a.96 .96 0 0 0 0 1.1M335.3 182h-1.1v.6M335.3 191.5l.1 .3v3.8l-.1 .3M335.3 192.6l.1 .9-.1 1.3M335.3 191.5a.96 .96 0 0 1 0 1.1"/>
<path d="M335.3 194.8a.96 .96 0 0 1 0 1.1M335.4 192.5h1.1v2.4h-1.1zM335.5 181h2.2M335.5 183.8v.5l-.4 .3-.9 .1v-.9v.7h-.7h.7v1M335.5 187.3v.5l-.4 .3-.9 .1v-.9v.7h-.7h.7M335.5 192.5h1v1M335.8 182h.9M336.5 194v.9h-1M336.8 187.6l-.9 .1M337.2 182h.9M338.2 187.4l-.9 .2M338.6 182h1"/>
<path d="M338.9 181h.1M339.6 187.2l-.9 .1M340 181h2.3M340 182h1M341.1 187l-1 .2M341.5 182h.9M342.3 189.3l2.7 8.6h19.9M342.5 186.8l-1 .2M342.9 182h.9M343.4 181h.1M343.9 186.6l-1 .2M344.3 182h1"/>
<path d="M344.5 181h2.2M345.3 186.4l-.9 .2M345.7 182h1M346.7 186.2l-.9 .2M347.2 182h.9M347.9 181h.1M348.1 186l-.9 .2M348.6 182h1M349 181h2.2M349.6 185.8l-1 .1M350 182h1M351 185.6l-1 .2"/>
<path d="M351.5 182h.9M352.4 181h.1M352.4 185.4l-1 .1M352.9 182h1M353.5 181h2.2M353.8 185.2l-.9 .2M354.3 182h1M355.2 185l-.9 .1M355.8 182h.9M356.6 184.8l-.9 .2M356.9 181h.1M357.2 182h.9"/>
<path d="M358 181h2.2M358 184.6l-.9 .1M358.6 182h1M359.5 184.4l-1 .2M360 182h1M360.9 184.2l-1 .1M361.4 181h.1M361.5 182h1v.8M362.5 183.2v.8l-1.2 .2M362.5 181h2.3M365.9 181h.1M367 181h1.5"/>
<path d="M405.5 186.9h2M190.5 215.5h.1M190.5 212.5h.1M190.5 209.5h.1M190.5 206.5h.1M190.5 203.5h.1M190.5 200.5h.1M190.5 201.3v1.5M190.5 204.3v1.5M190.5 207.3v1.5M190.5 210.3v1.5M190.5 213.3v1.5"/>
<path d="M190.5 216.3v2M208.9 202.1v2.6h.3v-2.6M208.9 201.5v.6h.3v-.6M213.5 207.7h7.8M294.4 217.5h48.3M303.9 200.3l-7.3 6.7h-10M324.3 207v1.7M325.1 207.8h.1M325.1 205.1h.1M325.1 204.6v.1M325.1 205.4v2M325.1 208.2v.5"/>
<path d="M325.9 206.4h.1M325.9 203.7h.1M325.9 204.1v2M325.9 206.8v1.9M326.7 207.8h.1M326.7 205.1h.1M326.7 202.7v2M326.7 205.4v2M326.7 208.2v.5M327.5 206.4h.1M327.5 203.7h.1M327.5 202.1v1.2"/>
<path d="M327.5 204.1v2M327.5 206.8v1.9M328.3 207.8h.1M328.3 205.1h.1M328.3 202.3h.1M328.3 201.6v.3M328.3 202.7v2M328.3 205.4v2M328.3 208.2v.5M329.1 206.4h.1M329.1 203.7h.1M329.1 201.3v2"/>
<path d="M329.1 204.1v2M329.1 206.8v1.9M329.9 207.8h.1M329.9 205.1h.1M329.9 202.3h.1M329.9 200.6v1.3M329.9 202.7v2M329.9 205.4v2M329.9 208.2v.5M330.7 206.4h.1M330.7 203.7h.1M330.7 200.9h.1"/>
<path d="M330.7 200.1v.4M330.7 201.3v2M330.7 204.1v2M330.7 206.8v1.9M331.5 207.8h.1M331.5 205.1h.1M331.5 202.3h.1M331.5 202.7v2M331.5 205.4v2M331.5 208.2v.5M167.3 227.6h48.7M174.2 232.6h35.2"/>
<path d="M200.4 239.4v28.3M270.3 239.4v28.3M275.8 239.4v28.3M301 222.6h35.2M191.5 250.1h93M191.5 247h93M191.5 243.9h93M191.5 256.3h93M191.5 253.2h93M191.5 259.4h93M191.5 262.8h93M219.4 267.7v9.8"/>
<path d="M219.4 272.6h65.1M242.1 267.7v9.8M264.4 267.7v9.8"/>
<circle cx="49.9" cy="35" r="6.6"/>
<circle cx="190.6" cy="30.3" r=".98"/>
<circle cx="190.6" cy="30.3" r=".6"/>
<circle cx="190.6" cy="30.3" r=".71"/>
<circle cx="243" cy="39.8" r="1.49"/>
<circle cx="283.4" cy="39.8" r="1.49"/>
<circle cx="190.6" cy="49.3" r=".98"/>
<circle cx="190.6" cy="49.3" r=".6"/>
<circle cx="190.6" cy="49.3" r=".71"/>
<circle cx="38.2" cy="108.4" r=".35"/>
</g>
<path d="M178.6 112.8v1.5M202.4 112.8v1.5M209.2 190v1.5" fill="none" stroke="#fff" stroke-width=".21"/>
<g fill="#fff" stroke="#fff" stroke-width=".21">
<path d="M201.8 112.8l.1 1.5 .5-1.5zM202.4 112.8v1.5h-.5z"/>
<path d="M178.6 112.8h.6v1.5zM178.6 112.8v1.5h.6z"/>
<path d="M208.6 190v1.5l.6-1.5zM209.2 190v1.5h-.6z"/>
</g>
<g fill="#000" stroke="#000" stroke-width=".21">
<path d="M35.3 12.6l.9 .1-.7 2.4zM37.4 22.2l1.8 1.8-.7 .5zM43.6 36.6l2.3-1 .2 .8zM53.6 33.6l2.6-.2-2.3 1zM239.9 35l1.6 2-2.2-1.3zM246.8 23.7l1.7 1.8-2.2-1.2zM279.6 23.7l.5 .6-2.2 1.2zM286.5 35l.5 .7-2.1 1.3zM33.6 83.5l.4 2.5h-.8zM33.2 98.4h.8l-.4 2.5zM40 89.1l.7-.5 1 2.3zM56.2 88.6l.7 .5-1.8 1.8z"/>
<path d="M36.2 110.1l1.9-1.7-1.3 2.2zM49.1 111.3l1.9 1.6-.6 .5zM218.4 110.3h.8l-.4 2.5zM36.2 139.7l1.9-1.6-1.3 2.2zM52.9 137l1.9 1.6-.6 .6zM24.6 163.9l.4 2.5h-.8zM24.2 177.9h.8l-.4 2.5zM35.5 164.8l.7-.5 1.2 2.2zM53.9 161.4l.6 .6-2 1.6zM319.6 176.8l.4 2.5h-.8zM335.4 174.8l1.8-1.8 .5 .7zM319.2 191.2h.8l-.4 2.5z"/>
<path d="M322 194.9l2.3 1.2-.5 .6zM341.6 186.9l1.1 2.3-.8 .3zM303.6 200l2.1-1.4-1.5 2z"/>
<path d="M8.9 9.3l.2 .1h401.6zM8.9 9.3h402l-.2 .1z"/>
<path d="M404.4 9.3l.3 .1zM404.4 9.3l.3 .1-.3 278.6zM404.7 9.4l-.3 278.6 .3-.1zM404.4 288l.3-.1z"/>
<path d="M404.6 9.3l.1 .1h6zM404.6 9.3h6.3l-.2 .1z"/>
<path d="M410.7 9.4v278.5l.2-278.6zM410.9 9.3v278.7l-.2-.1z"/>
<path d="M410.7 9.4v278.5l.2-278.6zM410.9 9.3v278.7l-.2-.1z"/>
<path d="M404.4 91l.3 .3 6.2-.3zM404.7 91.3l6.2-.3-.2 .3zM410.9 91l-.2 .3z"/>
<path d="M404.4 91l.3 114v-113.7zM404.4 91l.3 114-.3 .3z"/>
<path d="M405.5 98.6l1 9.8v-9.8zM405.5 98.6l1 9.8h-1z"/>
<path d="M410.9 91.1l-.2 .2 .2 113.9zM410.7 91.3l.2 113.9-.2-.2zM410.7 205l.2 .3zM404.7 205h6l.2 .3zM404.7 205l-.3 .3h6.5z"/>
<path d="M38 110.2l.2 9.2 .1-9.2zM38 110.2l.2 9.2h-.2z"/>
<path d="M405.5 118.2l1 9.8v-9.8zM405.5 118.2l1 9.8h-1z"/>
<path d="M406.5 108.4l1 9.8v-9.8zM406.5 108.4l1 9.8h-1z"/>
<path d="M405.5 137.8l1 9.8v-9.8zM405.5 137.8l1 9.8h-1z"/>
<path d="M406.5 128l1 9.8v-9.8zM406.5 128l1 9.8h-1z"/>
<path d="M37.8 124.2l-.1 25.3h.3zM37.8 124.2h.3l-.1 25.3z"/>
<path d="M405.5 157.5l1 9.8v-9.8zM405.5 157.5l1 9.8h-1z"/>
<path d="M406.5 147.6l1 9.9v-9.9zM406.5 147.6l1 9.9h-1z"/>
<path d="M35.3 152.5l-.1 25.3h.3zM35.3 152.5h.3l-.1 25.3z"/>
<path d="M405.5 177.1l1 9.8v-9.8zM405.5 177.1l1 9.8h-1z"/>
<path d="M406.5 167.3l1 9.8v-9.8zM406.5 167.3l1 9.8h-1z"/>
<path d="M406.5 186.9l1 9.8v-9.8zM406.5 186.9l1 9.8h-1z"/>
<path d="M404.4 205l.3 .3 6.2-.3zM404.7 205.3l6.2-.3-.2 .3zM410.9 205l-.2 .3z"/>
<path d="M410.9 205.1l-.2 .2 .2 82.7zM410.7 205.3l.2 82.7-.2-.1zM410.7 287.9l.2 .1z"/>
<path d="M8.9 239.2l.2 .4zM8.9 239.2l395.5 .4h-395.3zM8.9 239.2l395.5 .4 .3-.4z"/>
<path d="M9.1 239.6h60.5l.3-.4zM8.9 239.2h61l-60.8 .4zM8.9 239.2l.2 .4z"/>
<path d="M69.9 239.6h60.6l.3-.4zM69.6 239.2h61.2l-60.9 .4zM69.6 239.2l.3 48.7v-48.3zM69.6 239.2l.3 48.7-.3 .1zM69.6 288l.3-.1z"/>
<path d="M130.8 239.6h60.5l.4-.4zM130.5 239.2h61.2l-60.9 .4zM130.5 239.2l.3 48.7v-48.3zM130.5 239.2l.3 48.7-.3 .1zM130.5 288l.3-.1z"/>
<path d="M191.7 239.6h92.6l.4-.4zM191.3 239.2h93.4l-93 .4zM191.3 239.2l.4 48.7v-48.3zM191.3 239.2l.4 48.7-.4 .1zM191.3 288l.4-.1z"/>
<path d="M284.7 239.6h63.6l.3-.4zM284.3 239.2h64.3l-63.9 .4zM284.3 239.2l.4 48.7v-48.3zM284.3 239.2l.4 48.7-.4 .1zM284.3 288l.4-.1z"/>
<path d="M404.7 239.2l-.3 .4 .3 48.4zM404.4 239.6l.3 48.4-.3-.1zM404.4 287.9l.3 .1z"/>
<path d="M191.3 277.3l.4 .4 93-.4zM191.7 277.7l93-.4-.4 .4zM284.7 277.3l-.4 .4 .4 10.3zM284.3 277.7l.4 10.3-.4-.1zM284.3 287.9l.4 .1z"/>
<path d="M191.3 277.7h93.4l-.4-.4zM191.3 277.7l.4-.4h92.6zM191.3 267.5v10.2l.4-.4zM191.3 267.5l.4 .4v9.4zM191.3 267.5l.4 .4 93-.4zM191.7 267.9l93-.4-.4 .4zM284.7 267.5l-.4 .4 .4 9.8zM284.3 267.9l.4 9.8-.4-.4z"/>
<path d="M383.1 277.3l.3 .4 11.7-.4zM383.4 277.7l11.7-.4-.4 .4zM394.7 277.7l.4 10.3v-10.7zM394.7 277.7l.4 10.3-.4-.1zM394.7 287.9l.4 .1z"/>
<path d="M348.5 277.7h34.8v-.4zM348.5 277.3h34.8l-34.8 .4z"/>
<path d="M394.7 277.3l.4 .4 9.6-.4zM395.1 277.7l9.6-.4-.3 .4zM404.7 277.3l-.3 .4 .3 10.3zM404.4 277.7l.3 10.3-.3-.1zM404.4 287.9l.3 .1z"/>
<path d="M9.1 9.4l-.2 278.6 .2-.1zM8.9 9.3l.2 .1-.2 278.6z"/>
<path d="M9.1 239.6l-.2 48.4 .2-.1zM8.9 239.4l.2 .2-.2 48.4z"/>
<path d="M9.1 287.9l60.7 .1-.2-.1zM9.1 287.9l60.7 .1h-60.9z"/>
<path d="M69.6 287.9l.3 .1zM69.9 239.2v48.8l-.3-.1zM69.9 239.2l-.3 .4v48.3z"/>
<path d="M69.9 287.9l60.7 .1-.1-.1zM69.9 287.9l60.7 .1h-60.8z"/>
<path d="M130.5 287.9l.3 .1zM130.8 239.2v48.8l-.3-.1zM130.8 239.2l-.3 .4v48.3z"/>
<path d="M130.8 287.9l60.7 .1-.2-.1zM130.8 287.9l60.7 .1h-60.9z"/>
<path d="M191.3 287.9l.4 .1zM191.7 239.2v48.8l-.4-.1zM191.3 239.6v48.3l.4-48.7z"/>
<path d="M191.7 287.9l92.8 .1-.2-.1zM191.7 287.9l92.8 .1h-93z"/>
<path d="M284.3 287.9l.4 .1zM284.7 239.2v48.8l-.4-.1zM284.7 239.2l-.4 .4v48.3z"/>
<path d="M191.5 288h93l-.2-.1zM191.5 288l.2-.1h92.6zM191.3 288l.4-.1zM191.7 277.7v10.2l-.4 .1zM191.3 277.3v10.7l.4-10.3z"/>
<path d="M284.7 287.9l63.8 .1-.2-.1zM284.7 287.9l63.8 .1h-64z"/>
<path d="M348.3 287.9l.3 .1zM348.6 239.2v48.8l-.3-.1zM348.6 239.2l-.3 .4v48.3z"/>
<path d="M383.3 288h11.6l-.2-.1zM383.4 287.9h11.3l-11.4 .1zM383.1 288l.3-.1zM383.4 277.7v10.2l-.3 .1zM383.1 277.3v10.7l.3-10.3z"/>
<path d="M8.9 288h395.7l-.2-.1zM8.9 288l.2-.1h395.3zM8.9 239.4v48.6l.2-.1zM8.9 239.4l.2 .2v48.3z"/>
<path d="M394.9 288h9.7l-.2-.1zM394.9 288l.2-.1h9.3zM394.7 288l.4-.1zM395.1 277.7v10.2l-.4 .1zM394.7 277.3v10.7l.4-10.3z"/>
<path d="M9.1 287.9l401.8 .1-.2-.1zM9.1 287.9l401.8 .1h-402z"/>
<path d="M404.7 287.9l6.2 .1-.2-.1zM404.7 287.9l6.2 .1h-6.3z"/>
<path d="M404.6 288h6.3l-.2-.1zM404.7 287.9h6l-6.1 .1zM404.4 288l.3-.1zM404.7 205.3v82.6l-.3 .1zM404.4 205v83l.3-82.7z"/>
</g>
<g font-size="4.2">
<text x="213.9" y="16.9">A</text>
<text x="25.1" y="54.8">DETAIL A - TIMBER POLE TOP</text>
<text x="45.4" y="59.9">Scale 1:20</text>
<text x="214.3" y="65.7">A</text>
<text x="163.1" y="74.7">DETAIL C - FALL ARREST</text>
<text x="253.5" y="76.5">VIEW A-A</text>
<text x="167.3" y="79.8">ATTACHMENT POINT</text>
<text x="253.1" y="81.6">Scale 1:10</text>
<text x="178.7" y="84.8">Scale 1:10</text>
<text x="171" y="143.2">DETAIL D - ANTENNA</text>
<text x="167.1" y="148.2">ACCESS CLIMBING STEP</text>
<text x="182.5" y="153.2">Scale 1:10</text>
<text x="22.1" y="197.4">DETAIL B - FALL ARREST SYSTEM</text>
<text x="46.7" y="202.4">Scale 1:20</text>
<text x="294.4" y="216.6">DETAIL F - REMOVABLE</text>
<text x="301" y="221.7">CLIMBING STEPS</text>
<text x="167.3" y="226.7">DETAIL E - PERMANENT</text>
<text x="309.8" y="226.7">Scale 1:5</text>
<text x="174.2" y="231.7">CLIMBING STEPS</text>
<text x="181.9" y="236.8">Scale 1:10</text>
<text x="287.3" y="252.5">CLACHAN</text>
<text x="351.2" y="254">CLACHAN</text>
<text x="287.3" y="262.5">GENERAL ARRANGEMENT</text>
<text x="351.4" y="259">TARBERT</text>
<text x="287.3" y="267.5">SHEET 3 OF 3</text>
<text x="351.5" y="264.1">ARGYLL AND BUTE</text>
<text x="351.1" y="274.1">PA29 6XP</text>
<text x="351.6" y="285.7">140349</text>
<text x="385.6" y="285.7">200</text>
<text x="397.4" y="285.7">03</text>
</g>
<g font-size="3.5">
<text x="409" y="89.4" transform="rotate(-90 409 89.4)">ALL SCALES AS SHOWN WHEN PRINTED AT A3</text>
<text x="409" y="286.3" transform="rotate(-90 409 286.3)">ALL SCALES AS SHOWN WHEN PRINTED AT A3</text>
</g>
<g font-size="2.8">
<text x="271.1" y="266.3">BY</text>
<text x="276.4" y="266.3">DATE</text>
<text x="233.9" y="271.1">AM</text>
<text x="259" y="271.1">MP</text>
<text x="279.3" y="271.1">JBT</text>
<text x="230.4" y="276">03/07/18</text>
<text x="252.7" y="276">03/07/18</text>
<text x="272.6" y="276">03/07/18</text>
</g>
<g font-size="2.5">
<text x="194.5" y="255.4">03</text>
<text x="223.4" y="255.4">DETAIL F UPDATED</text>
<text x="194.5" y="258.6">02</text>
<text x="194.7" y="262">01</text>
<text x="220.1" y="258.6">DETAILS C &amp; F UPDATED</text>
<text x="227.5" y="262">FIRST ISSUE</text>
<text x="193.3" y="266.2">REV</text>
<text x="232.6" y="266.2">REV</text>
<text x="192" y="275">WHEN PRINTED AT A3</text>
<text x="194.2" y="272">SCALE AS SHOWN</text>
<text x="193.3" y="280.3">ALL DIMENSIONS IN mm UNLESS OTHERWISE STATED.</text>
<text x="193.2" y="286.3">OTHER RELEVANT DRAWINGS.</text>
<text x="193.3" y="283.3">THIS DRAWING TO BE READ IN CONJUNCTION WITH</text>
</g>
<g font-size="2.1">
<text x="36.4" y="17.5" transform="rotate(73 36.4 17.5)">30°</text>
<text x="64.4" y="21.5">NOTES:</text>
<text x="229.1" y="18.3">FACE B-B</text>
<text x="287.5" y="18.1">FACE D-D</text>
<text x="64.3" y="24">1. A SINGLE COAT OF TIMBER COMPATIBLE BITUMINOUS</text>
<text x="70.4" y="26.5">PAINT (E.G. BIRD BRAND BLACK BITOMINOUS PAINT</text>
<text x="70.5" y="29.1">OR SIMILAR APPROVED PRODUCT) TO BE APPLIED</text>
<text x="226.1" y="29.3">TPB-C</text>
<text x="294.1" y="29.3">TPB-C</text>
<text x="44.9" y="35.5" transform="rotate(-15 44.9 35.5)">Ø 200-265</text>
<text x="70.4" y="34.1">POLE.</text>
<text x="70.5" y="31.6">TO THE UPPER SURFACES AT THE TOP OF THE</text>
<text x="64.5" y="39.2">2. PAINT TO BE APPLIED ON SITE JUST BEFORE</text>
<text x="70.4" y="41.7">ERECTION</text>
<text x="42.3" y="44.8">FORM:</text>
<text x="51.4" y="44.8">4 WAY PYRAMID / CONE</text>
<text x="25" y="80.9">FACE C-C</text>
<text x="61.9" y="80.9">FACE A-A</text>
<text x="32.9" y="93.9" transform="rotate(-90 32.9 93.9)">350</text>
<text x="409.9" y="101" transform="rotate(-90 409.9 101)">10cm</text>
<text x="215.3" y="102.4" transform="rotate(-90 215.3 102.4)">1600</text>
<text x="217.8" y="105.6" transform="rotate(-90 217.8 105.6)">FROM TOP</text>
<text x="409.9" y="109.6" transform="rotate(-90 409.9 109.6)">9cm</text>
<text x="18.5" y="114">TOP ACNHOR</text>
<text x="61.1" y="116.3">2No M12 GRADE 8.8</text>
<text x="61.1" y="118.9">THREADED BAR WITH NUTS,</text>
<text x="409.9" y="119.5" transform="rotate(-90 409.9 119.5)">8cm</text>
<text x="61" y="121.4">LOCK NUTS, WASHERS &amp; Ø50</text>
<text x="61.1" y="123.9">WASHER ON BACK</text>
<text x="409.9" y="129.3" transform="rotate(-90 409.9 129.3)">7cm</text>
<text x="19.9" y="143.7">WIRE GUIDE</text>
<text x="64.8" y="142.1">1No M12 GRADE 8.8</text>
<text x="409.9" y="139.1" transform="rotate(-90 409.9 139.1)">6cm</text>
<text x="64.8" y="147.2">LOCK NUTS, WASHERS &amp; Ø50</text>
<text x="64.9" y="144.6">THREADED BAR WITH NUTS,</text>
<text x="65" y="149.7">WASHER ON BACK</text>
<text x="409.9" y="148.9" transform="rotate(-90 409.9 148.9)">5cm</text>
<text x="13.8" y="160.2">BOTTOM ANCHOR</text>
<text x="409.9" y="158.6" transform="rotate(-90 409.9 158.6)">4cm</text>
<text x="65" y="163.1">FALL ARREST SYSTEM:</text>
<text x="65" y="165.6">Latchway 'ManSafe'</text>
<text x="347.2" y="166.7">GRADE 8.8 NUT</text>
<text x="347.2" y="164.2">7mm THICK (SHALLOW)</text>
<text x="65" y="170.6">INSTALATION METHOD:</text>
<text x="65" y="173.2">REFER TO MANUFACTURER'S</text>
<text x="409.9" y="168.6" transform="rotate(-90 409.9 168.6)">3cm</text>
<text x="23.9" y="176.3" transform="rotate(-90 23.9 176.3)">850 AGL</text>
<text x="65" y="175.7">REQUIREMENTS</text>
<text x="409.9" y="178.3" transform="rotate(-90 409.9 178.3)">2cm</text>
<text x="318.9" y="186.5" transform="rotate(-90 318.9 186.5)">85</text>
<text x="409.9" y="188.3" transform="rotate(-90 409.9 188.3)">1cm</text>
<text x="345.8" y="197.2">REMOVABLE STEP</text>
<text x="345.9" y="194.6">'MonoStep'</text>
<text x="409.9" y="198" transform="rotate(-90 409.9 198)">0cm</text>
<text x="337.7" y="202.6">M12 GRADE 8.8</text>
<text x="213.4" y="209.8">1. 3No 7mm DIA 70mm LONG PILOT HOLES TO BE DRILLED</text>
<text x="213.5" y="207.3">NOTES:</text>
<text x="287.2" y="206.3">TBP-S-R</text>
<text x="337.8" y="205.1">THREADED ROD</text>
<text x="213.6" y="214.9">2. EACH STEP SHOULD BE FIXED TO THE TIMBER</text>
<text x="219.4" y="212.3">USING THE STEP AS A TEMPLATE</text>
<text x="213.5" y="219.9">3. STEPS TO BE INSTALLED ON FACES B-B &amp; D-D ONLY</text>
<text x="219.5" y="217.4">POLE WITH 3No 10mm COACH SCREWS 75mm LONG</text>
<text x="287.3" y="243.9">TITLE</text>
<text x="351.2" y="243.9">SITE ADDRESS</text>
<text x="271.5" y="255.3">AM</text>
<text x="276.1" y="255.3">26/07/18</text>
<text x="271.5" y="261.9">AM</text>
<text x="271.5" y="258.4">AM</text>
<text x="276" y="258.4">18/07/18</text>
<text x="276.1" y="261.9">03/07/18</text>
<text x="220.8" y="271.1">DRAWN</text>
<text x="243.5" y="271.1">CHECKED</text>
<text x="265.9" y="271.1">APPROVED</text>
<text x="220.8" y="276">DATE</text>
<text x="243" y="276">DATE</text>
<text x="265.2" y="276">DATE</text>
<text x="352.1" y="281.6">ARQIVA REF.</text>
<text x="384.8" y="281.6">DRG No.</text>
<text x="397.5" y="281.6">REV</text>
</g>
</svg>
